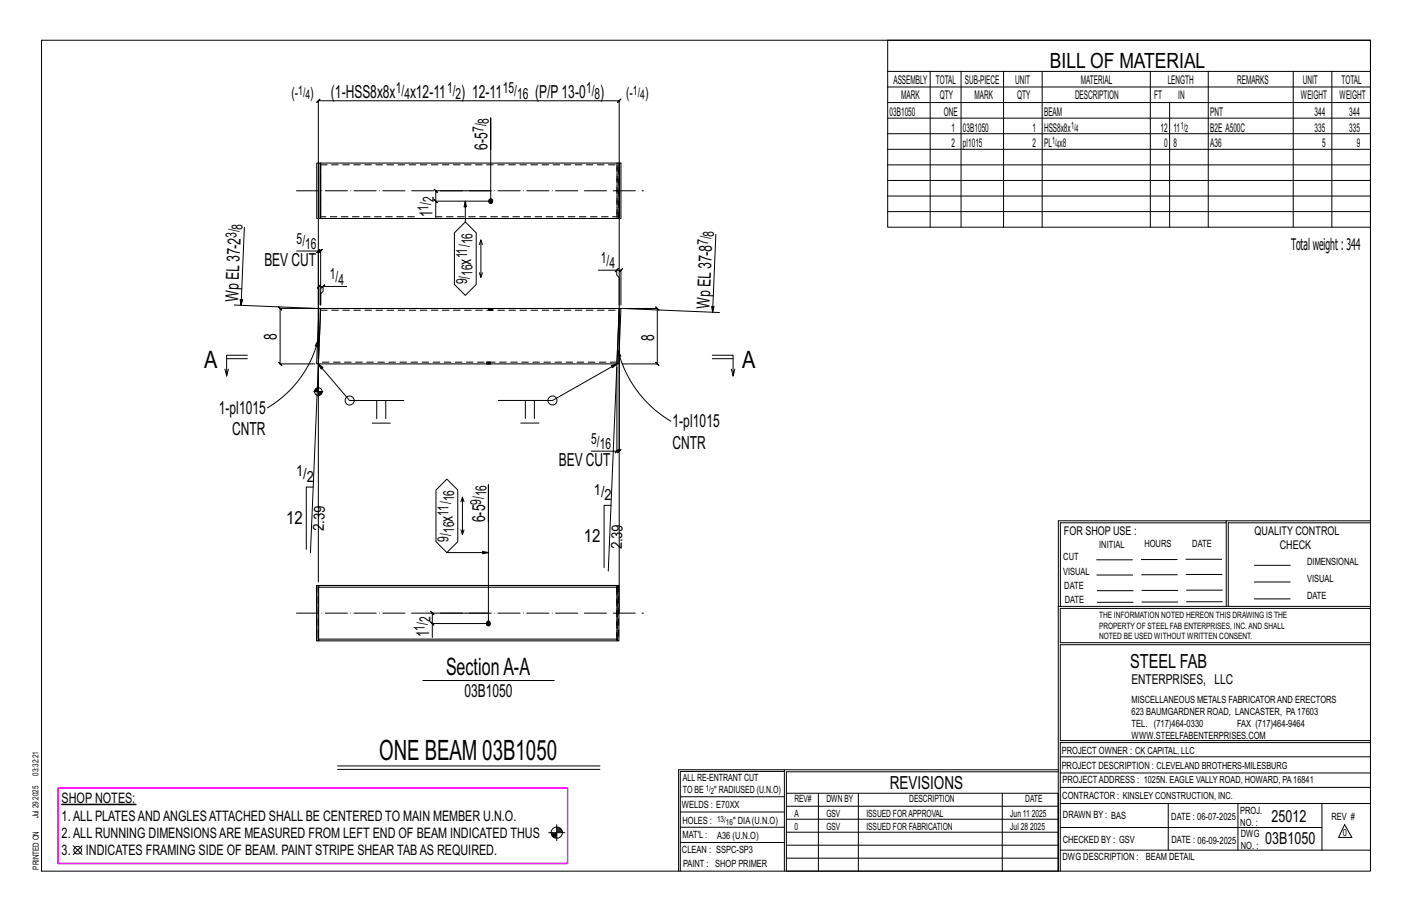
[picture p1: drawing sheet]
<svg xmlns="http://www.w3.org/2000/svg" width="432mm" height="279mm" viewBox="0 0 432 279" stroke-linecap="round" stroke-linejoin="round" font-family="sans-serif">
<g fill="#000" stroke="#000" stroke-width=".31">
<path d="M18.9 245.8h22.7v.2h-22.7z"/>
<circle cx="150" cy="61.5" r=".68"/>
<circle cx="149.3" cy="190.6" r=".68"/>
</g>
<g fill="none" stroke="#000" stroke-width=".31">
<path d="M12.7 12.3h406.4v254h-406.4zM271.5 12.3h147.6v57.2h-147.6zM271.5 21.8h147.6M271.5 26.6h147.6M271.5 31.4h147.6M271.5 36.1h147.6M284.5 21.8v47.7M293.9 21.8v47.7M306.9 21.8v47.7M318.7 21.8v47.7M351.8 21.8v47.7M357.7 31.4v38.1"/>
<path d="M369.5 21.8v47.7M395.5 21.8v47.7M407.3 21.8v47.7M150.1 45.7v-9.7v25.5h-16.8v5M150.1 58.3h-16.8l-.5-.5 1 1-.5-.5v3.2M271.5 40.9h147.6M271.5 45.6h147.6M271.5 50.4h147.6M271.5 55.2h147.6M271.5 59.9h147.6M74.7 69.5l-1 23.8-.3-1.7h.8l-.5 1.7M90.7 76.7h6.7v33.2"/>
<path d="M96.9 77.2l1-1zM97.4 76.7h.7l-.5 .5 1-1-.5 .5v16.5v-3.4l.7-.7v-1.5h7.2M132.8 61l1 1zM142.3 67.8l3.3 3.4v15.8l-3.3 3.3-3.3-3.3v-15.8zM142.3 61.5l-.4 1.7h.8l-.4-1.7v6.3M146.6 74.8l.5-1.4 .4 1.4M147.1 73.4v11.4l-.5-1.4M218.9 71.6l-1 23.9-.3-1.8h.8l-.5 1.8M271.5 64.7h147.6M71.6 93.2l26.5 1.1M96.5 94.3h-10.8l-.5-.5 1 1-.5-.5v16.9l-.5-.5 1 1-.5-.5h10.6M98.3 88.1l1-1z"/>
<path d="M98.8 87.6h-1.3l.5-.5-1 1 .5-.5v5.6M147.5 83.4l-.4 1.4M183 82.6h5.6v1.5l.8 .8v8.3M188.6 82.6h1.3l-.5 .5 1-1-.5 .5v10.7M189.1 82.1l-1 1zM189.4 94.3h11.6l-.5-.5 1 1-.5-.5v16.9l-.5-.5 1 1-.5-.5h-10.8M189.4 95.7v42.2l.5-.5-1 1 .5-.5h-.7M190.4 94.3l29.6 1.2M68.8 112.8l.5 2.1M69.3 109.6h6.4M75.7 108.6h-6.4v6.3l.5-2.1M96 119.7h2.7"/>
<path d="M96.3 119.2v.5M96.5 118.9v.8M96.7 118.7v1M96.9 118.6v1.1M97.1 118.6v1.1M97.2 104.1l-.1 1.8-.7-.2zM97.2 104.1a33.5 33.5 0 0 1-15.4 20.6M97.4 112.3v8.8M97.6 119.7v1.1M97.8 119.7v1.1M98 119.7v1M98.2 119.7v.8"/>
<path d="M98.4 119.7v.5M188.7 112.3v25.6h-7.9M189 107.3l.9 1.6-.8 .2zM189 107.3a35.1 35.1 0 0 0 16.2 21.5M217.8 108.6h6.4v6.3l.5-2.1M217.8 109.6h6.4M223.7 112.8l.5 2.1M113.8 129.3h5.6M115.2 122.4v5.6M118 122.4v5.6M123.5 122.4h-16.6l-9.5-11.2 1.4 1.1-.6 .5-.8-1.6-2.5 57.8M152.4 122.4h16.6l19.7-11.2-1.4 1.2-.4-.6 1.8-.6-2.7 63.4"/>
<path d="M159.3 129.3h5.5M160.7 122.4v5.5M163.4 122.4v5.5M188.7 137.9l.5-.5-1 1zM95.8 148.9h-2.1v19M133.3 149.8l3.4-3.3 3.3 3.3v15.8l-3.3 3.3-3.4-3.3zM141.4 152l-.5 1.4M141.9 153.4l-.5-1.4v11.4M149.4 159.7v-11.5v42.4h-17.2v4.3M186.9 154.5h-2.2v19M375 159.8h-50.7v25.6M375 159.2h-51.3l-.1 107.1"/>
<path d="M419.1 159.2h-44.1v26.2M419.1 159.8h-43.5v25.6M97.4 177.9v-147.1l-.5 .5 1-1-.5 .5h92l-.5 .5 1-1-.5 .5v156.6M136.7 168.9h12.7l-1.8 .4v-.8l1.8 .4M140.9 162l.5 1.4 .5-1.4M335.4 171.1h10.9M335.4 175.8h11M349 171h11M349.1 175.7h11M362.7 171h10.9M362.7 175.6h11M383.6 172.8h11"/>
<path d="M383.6 177.9h11M131.7 190.1l1 1zM149.4 187.4h-17.2l-.5-.5 1 1-.5-.5v3.2M323.7 185.4h95.4M335.5 184.1h11M335.5 180.6h11M349.2 184h11M349.2 180.5h11M362.9 180.4h10.9M362.9 184h10.9M383.6 183.1h11M419.1 186h-94.9v10.5h94.9"/>
<path d="M419.1 197.1h-94.9v29.3h94.9v.6h-94.9v39.3M129.3 208h40.2M103.2 234.1h80.3M103.2 235.2h80.3M239.9 235.8h-31.9v30.5M239.9 235.3h-32.4v31M323.6 235.3h-83.7v31M323.6 235.9h-83.1v6.6M324.2 236.3h94.9M324.2 231.4h94.9M22.4 258.5l2.7 2.7M25.1 258.5l-2.7 2.7"/>
<path d="M167.8 254.5h4.9M168.6 254.8h1.7M168.6 255.1h1.7M168.7 255.4h1.6M169 255.7h1.3M169.3 256h1M170.3 252.1v4.9M170.3 254.2h1.7M170.3 253.1h.9M170.3 254h1.6M170.3 253.7h1.4M170.3 253.4h1.2"/>
<path d="M208 252.9h31.9M208 257.5h31.9M208 243.6h31.9M208 248.2h31.9M240.5 242.5h83.1v23.8h-83.1zM240.5 258.4h83.1M240.5 254.4h83.1M240.5 250.4h83.1M240.5 246.5h83.1M250.3 242.5v23.8M262.5 242.5v23.8M306.5 242.5v23.8"/>
<path d="M324.2 253h80.1M324.2 245.6h94.9M324.2 259.9h94.9M324.2 240.7h94.9M357.3 245.6v14.3M378.6 245.6v14.3M404.3 245.6v14.3M411.2 252.1l2.2 3.9h-4zM240.5 262.3h83.1"/>
<circle cx="97.4" cy="119.7" r="1.16"/>
<circle cx="106.9" cy="122.4" r="1.38"/>
<circle cx="169" cy="122.4" r="1.38"/>
<circle cx="23.8" cy="259.9" r="1.17"/>
<circle cx="170.3" cy="254.5" r="1.71"/>
</g>
<path d="M17.8 240.9h155.8v23h-155.8z" fill="none" stroke="#f0f" stroke-width=".5"/>
<g fill="none" stroke="#000" stroke-width=".32">
<path d="M97.5 49.9h.6M98.1 50.9v14.8M189.3 49.9h-91.2v16.9h-.6v-16.9h-.6v16.9h.6M189.4 49.9h.5v16.9h-.5zM189.4 50.9v14.8M98.1 66.8h91.3M97.5 94.3h.6l-.7 16.9h-.6zM98 95.4l-.6 14.8M98.1 94.3h91.3M189.3 95.4l-.6 14.8M189.4 94.3h.5l-.7 16.9h-.5zM97.4 111.2h91.3"/>
<path d="M96.8 179h.6v16.9h-.6zM96.9 179v16.9M97.4 179h91.3v.5h-91.3zM188.7 179h.6v16.9h-.6zM97.4 195.4h91.3v.5h-91.3z"/>
</g>
<g fill="none" stroke="#000" stroke-width=".31" stroke-dasharray="2 1.4">
<path d="M97.4 49.9v16.9zM98 49.9v16.4h-.6v-15.9h.6l.1 .5M98 50.4h91.3M188.7 49.9v16.9M188.7 50.4v15.9M189.3 50.4v15.8M189.4 50.9l-.1-1M98.1 65.7l-.1 1.1M126.7 66.3h-28.7M188.7 66.8v-16.9M189.2 66.8v-16.9M189.3 66.8l.1-1.1"/>
<path d="M189.3 66.2l-56 .1M98 94.8h91.3M149.5 94.3v.5zM149.5 94.3h.1M149.8 94.3h-.2l-.1 .5M149.8 94.8h.3v-.5h-.3v.5h-.2M150.1 94.3h.2v.5h-.2M150.3 94.3h.2v.5h-.2M150.5 94.3v.5M150.6 94.3v.5M189.3 95.4l.1-1.1M148.8 111.2v-.5"/>
<path d="M148.9 111.2v-.5M149.1 111.2h-.2v-.5h.2M149.4 111.2h-.3v-.5h.3M149.6 111.2h.2l.1-.5M149.6 110.7h-.2v.5h.2v-.5h.2M149.9 110.7l.1 .5zM149.9 111.2h-.1M188.7 111.2v-1M188.7 110.7h-91.3M97.4 179v16.9M188.7 179v16.9M188.7 179v1"/>
<path d="M189.2 179v16.9M97.4 194.8v-15.3M97.4 195.4v-.6M188.7 180v15.9M188.7 180v-.5M188.7 195.4v-15.4"/>
</g>
<path d="M90.6 58.3h106.2M90.6 187.4h106.2" fill="none" stroke="#000" stroke-width=".31" stroke-dasharray="6.8 1 0 1"/>
<text font-size="8.6" x="115.9" y="232.2">ONE BEAM 03B1050</text>
<g font-size="7.3">
<text x="62.4" y="112.5">A</text>
<text x="227" y="112.5">A</text>
<text x="136.4" y="206.3">SectionA-A</text>
</g>
<text font-size="6.4" x="321.1" y="20.7">BILL OF MATERIAL</text>
<text font-size="5.9" x="345.6" y="204.1">STEEL FAB</text>
<g font-size="5.5">
<text x="101.2" y="29.8">(1-HSS8x8x</text>
<text x="125.4" y="29.8">x12-11</text>
<text x="141.1" y="29.8">) 12-11</text>
<text x="163.7" y="29.8">(P/P13-0</text>
<text x="183.6" y="29.8">)</text>
<text x="149.1" y="45.7" transform="rotate(-90 149.1 45.7)">6-5</text>
<text x="132.3" y="66.5" transform="rotate(-90 132.3 66.5)">1</text>
<text x="80.8" y="81.3">BEV CUT</text>
<text x="144.1" y="80.9" transform="rotate(-90 144.1 80.9)">x</text>
<text x="72.8" y="92.2" transform="rotate(-88 72.8 92.2)">WpEL37-2</text>
<text x="217" y="94.4" transform="rotate(-88 217 94.4)">WpEL37-8</text>
<text x="84.7" y="104" transform="rotate(-90 84.7 104)">8</text>
<text x="200" y="104.2" transform="rotate(-90 200 104.2)">8</text>
<text x="66.9" y="126.6">1-pl1015</text>
<text x="205.7" y="130.7">1-pl1015</text>
<text x="71" y="133.1">CNTR</text>
<text x="205.7" y="137.2">CNTR</text>
<text x="170.9" y="142.5">BEV CUT</text>
<text x="87.5" y="160.2">12</text>
<text x="138.4" y="159.5" transform="rotate(-90 138.4 159.5)">x</text>
<text x="148.4" y="159.7" transform="rotate(-90 148.4 159.7)">6-5</text>
<text x="178.5" y="165.8">12</text>
<text x="131.2" y="194.9" transform="rotate(-90 131.2 194.9)">1</text>
<text x="142" y="213">03B1050</text>
<text x="272.2" y="241.1">REVISIONS</text>
</g>
<g font-size="5.1">
<text x="388.9" y="251.3">25012</text>
<text x="386.9" y="258.1">03B1050</text>
</g>
<text font-size="4.9" x="394.8" y="76.4">Totalweight : 344</text>
<g font-size="4.7">
<text x="89.1" y="30">(-</text>
<text x="94.9" y="30">)</text>
<text x="121.1" y="28.6">1/</text>
<text x="136.7" y="28.6">1/</text>
<text x="153.8" y="28.6">15/</text>
<text x="179.2" y="28.6">1/</text>
<text x="191.5" y="30">(-</text>
<text x="197.3" y="30">)</text>
<text x="123.7" y="30.2">4</text>
<text x="139.3" y="30.2">2</text>
<text x="158.1" y="30.2">16</text>
<text x="181.8" y="30.2">8</text>
<text x="147.8" y="40.4" transform="rotate(-90 147.8 40.4)">7/</text>
<text x="149.5" y="37.8" transform="rotate(-90 149.5 37.8)">8</text>
<text x="131" y="64.4" transform="rotate(-90 131 64.4)">1/</text>
<text x="132.7" y="61.8" transform="rotate(-90 132.7 61.8)">2</text>
<text x="74.1" y="70.2" transform="rotate(-88 74.1 70.2)">8</text>
<text x="72.4" y="72.7" transform="rotate(-88 72.4 72.7)">3/</text>
<text x="90.7" y="74.5">5/</text>
<text x="93.3" y="76.2">16</text>
<text x="144.5" y="74.7" transform="rotate(-90 144.5 74.7)">16</text>
<text x="216.5" y="74.8" transform="rotate(-88 216.5 74.8)">7/</text>
<text x="218.3" y="72.3" transform="rotate(-88 218.3 72.3)">8</text>
<text x="142.8" y="79" transform="rotate(-90 142.8 79)">11/</text>
<text x="183.8" y="80.4">1/</text>
<text x="186.4" y="82">4</text>
<text x="100.9" y="85.3">1/</text>
<text x="103.5" y="87">4</text>
<text x="142.8" y="87" transform="rotate(-90 142.8 87)">9/</text>
<text x="144.5" y="84.3" transform="rotate(-90 144.5 84.3)">16</text>
<text x="180.8" y="135.7">5/</text>
<text x="183.4" y="137.3">16</text>
<text x="90.5" y="145.6">1/</text>
<text x="93.8" y="147.3">2</text>
<text x="138.8" y="153.3" transform="rotate(-90 138.8 153.3)">16</text>
<text x="147.1" y="154.3" transform="rotate(-90 147.1 154.3)">9/</text>
<text x="148.8" y="151.7" transform="rotate(-90 148.8 151.7)">16</text>
<text x="181.6" y="151.2">1/</text>
<text x="184.9" y="152.8">2</text>
<text x="137.2" y="157.6" transform="rotate(-90 137.2 157.6)">11/</text>
<text x="99.1" y="162.4" transform="rotate(-88 99.1 162.4)">2.39</text>
<text x="137.2" y="165.6" transform="rotate(-90 137.2 165.6)">9/</text>
<text x="138.8" y="163" transform="rotate(-90 138.8 163)">16</text>
<text x="190.1" y="168" transform="rotate(-88 190.1 168)">2.39</text>
<text x="131.6" y="190.2" transform="rotate(-90 131.6 190.2)">2</text>
<text x="130" y="192.8" transform="rotate(-90 130 192.8)">1/</text>
</g>
<g font-size="4.4">
<text x="18.9" y="245.6">SHOP NOTES:</text>
<text x="18.9" y="250.8">1.ALL PLATESANDANGLESATTACHED SHALL BE CENTERED TO MAIN MEMBER U.N.O.</text>
<text x="18.9" y="256.1">2.ALL RUNNING DIMENSIONSARE MEASURED FROM LEFT END OF BEAM INDICATED THUS</text>
<text x="18.9" y="261.3">3.</text>
<text x="26.3" y="261.3">INDICATES FRAMING SIDE OF BEAM. PAINT STRIPE SHEAR TABAS REQUIRED.</text>
</g>
<text font-size="4.2" x="346" y="209.1">ENTERPRISES, LLC</text>
<g font-size="4">
<text x="91.2" y="28.9">1/</text>
<text x="193.6" y="28.9">1/</text>
<text x="93.4" y="30.3">4</text>
<text x="195.8" y="30.3">4</text>
</g>
<g font-size="3.7">
<text x="273.2" y="25.6">ASSEMBLY</text>
<text x="286.2" y="25.6">TOTAL</text>
<text x="295.1" y="25.6">SUB-PIECE</text>
<text x="310.4" y="25.6">UNIT</text>
<text x="330.5" y="25.6">MATERIAL</text>
<text x="357.1" y="25.6">LENGTH</text>
<text x="378.3" y="25.6">REMARKS</text>
<text x="398.4" y="25.6">UNIT</text>
<text x="410.2" y="25.6">TOTAL</text>
<text x="272.1" y="35.5">03B1050</text>
<text x="275.6" y="30.4">MARK</text>
<text x="287.4" y="30.4">QTY</text>
<text x="288.6" y="35.5">ONE</text>
<text x="298" y="30.4">MARK</text>
<text x="311" y="30.4">QTY</text>
<text x="319.3" y="35.5">BEAM</text>
<text x="328.7" y="30.4">DESCRIPTION</text>
<text x="353" y="30.4">FT</text>
<text x="360.3" y="30.4">IN</text>
<text x="370.1" y="35.5">PNT</text>
<text x="397.8" y="30.4">WEIGHT</text>
<text x="402" y="35.5">344</text>
<text x="409.6" y="30.4">WEIGHT</text>
<text x="412.6" y="35.5">344</text>
<text x="290.9" y="40.2">1</text>
<text x="294.5" y="40.2">03B1050</text>
<text x="315.8" y="40.2">1</text>
<text x="319.3" y="40.2">HSS8x8x</text>
<text x="354.9" y="40.2">12</text>
<text x="358.9" y="40.2">11</text>
<text x="370.1" y="40.2">B2E A500C</text>
<text x="402" y="40.2">335</text>
<text x="412.6" y="40.2">335</text>
<text x="290.9" y="45">2</text>
<text x="294.5" y="45">pl1015</text>
<text x="315.8" y="45">2</text>
<text x="319.3" y="45">PL x8</text>
<text x="356" y="45">0</text>
<text x="358.9" y="45">8</text>
<text x="370.1" y="45">A36</text>
<text x="404.3" y="45">5</text>
<text x="415" y="45">9</text>
<text x="325.3" y="163.4">FOR SHOP USE :</text>
<text x="383.7" y="163.4">QUALITY CONTROL</text>
<text x="391.4" y="167.8">CHECK</text>
</g>
<g font-size="3.1">
<text x="327.5" y="39.4">1/</text>
<text x="328.9" y="40.5">4</text>
<text x="361.1" y="39.4">1/</text>
<text x="362.5" y="40.5">2</text>
<text x="321.7" y="44.1">1/</text>
<text x="323.1" y="45.3">4</text>
<text x="336.2" y="167.4">INITIAL</text>
<text x="350" y="167.1">HOURS</text>
<text x="364.6" y="167.2">DATE</text>
<text x="325.2" y="171.3">CUT</text>
<text x="399.8" y="172.8">DIMENSIONAL</text>
<text x="325.1" y="175.8">VISUAL</text>
<text x="399.8" y="177.9">VISUAL</text>
<text x="325.5" y="180">DATE</text>
<text x="325.7" y="184.4">DATE</text>
<text x="399.8" y="183.1">DATE</text>
<text x="346" y="215">MISCELLANEOUS METALS FABRICATORAND ERECTORS</text>
<text x="346" y="218.6">623 BAUMGARDNER ROAD, LANCASTER, PA17603</text>
<text x="346" y="225.8">WWW.STEELFABENTERPRISES.COM</text>
<text x="346" y="222.2">TEL. (717)464-0330</text>
<text x="378.3" y="222.2">FAX (717)464-9464</text>
<text x="324.7" y="230.5">PROJECT OWNER : CK CAPITAL, LLC</text>
<text x="208.8" y="238.8">ALL RE-ENTRANT CUT</text>
<text x="324.7" y="235.1">PROJECT DESCRIPTION : CLEVELAND BROTHERS-MILESBURG</text>
<text x="324.9" y="239.5">PROJECTADDRESS : 1025N. EAGLE VALLY ROAD, HOWARD, PA16841</text>
<text x="208.8" y="242.5">TO BE</text>
<text x="218.4" y="242.5">&quot; RADIUSED (U.N.O)</text>
<text x="242.9" y="245.3">REV#</text>
<text x="252.7" y="245.3">DWN BY</text>
<text x="278.1" y="245.3">DESCRIPTION</text>
<text x="313.5" y="245.3">DATE</text>
<text x="324.9" y="244.2">CONTRACTOR : KINSLEY CONSTRUCTION, INC.</text>
<text x="208.5" y="247">WELDS : E70XX</text>
<text x="208.7" y="251.7">HOLES :</text>
<text x="224.2" y="251.8">&quot; DIA(U.N.O)</text>
<text x="242.9" y="249.9">A</text>
<text x="252.7" y="249.9">GSV</text>
<text x="264.9" y="249.9">ISSUED FORAPPROVAL</text>
<text x="309" y="249.9">Jun 11</text>
<text x="315.5" y="249.9">2025</text>
<text x="325.1" y="250">DRAWN BY : BAS</text>
<text x="358.2" y="250.5">DATE : 06-07-2025</text>
<text x="379.3" y="248.9">PROJ.</text>
<text x="407.2" y="250.5">REV #</text>
<text x="208.7" y="256.3">MAT'L :</text>
<text x="219.3" y="256.4">A36 (U.N.O)</text>
<text x="242.9" y="253.8">0</text>
<text x="252.7" y="253.8">GSV</text>
<text x="264.9" y="253.8">ISSUED FOR FABRICATION</text>
<text x="309" y="253.8">Jul 28</text>
<text x="315" y="253.8">2025</text>
<text x="325" y="257.6">CHECKED BY : GSV</text>
<text x="358.3" y="257.7">DATE : 06-09-2025</text>
<text x="379.3" y="252.5">NO. :</text>
<text x="379.5" y="255.9">DWG</text>
<text x="410.6" y="255.5">0</text>
<text x="208.6" y="260.7">CLEAN : SSPC-SP3</text>
<text x="324.9" y="262.9">DWG DESCRIPTION :</text>
<text x="350.4" y="263">BEAM DETAIL</text>
<text x="379.5" y="259.5">NO. :</text>
<text x="208.9" y="265">PAINT : SHOP PRIMER</text>
</g>
<g font-size="2.7">
<text x="336.1" y="189">THE INFORMATION NOTED HEREON THIS DRAWING IS THE</text>
<text x="336.1" y="195.4">NOTED BE USED WITHOUT WRITTEN CONSENT.</text>
<text x="336.1" y="192.2">PROPERTY OF STEEL FAB ENTERPRISES, INC.AND SHALL</text>
</g>
<g font-size="2.6">
<text x="215.9" y="241.8">1/</text>
<text x="217.4" y="242.7">2</text>
<text x="219.3" y="251.1">13/</text>
<text x="222" y="252.1">16</text>
</g>
<g font-size="2.5">
<text x="11.7" y="237.1" transform="rotate(-90 11.7 237.1)">03:32:21</text>
<text x="11.8" y="244.4" transform="rotate(-90 11.8 244.4)">2025</text>
<text x="11.8" y="250.1" transform="rotate(-90 11.8 250.1)">Jul 29</text>
<text x="11.9" y="265.8" transform="rotate(-90 11.9 265.8)">PRINTED ON</text>
</g>
</svg>
